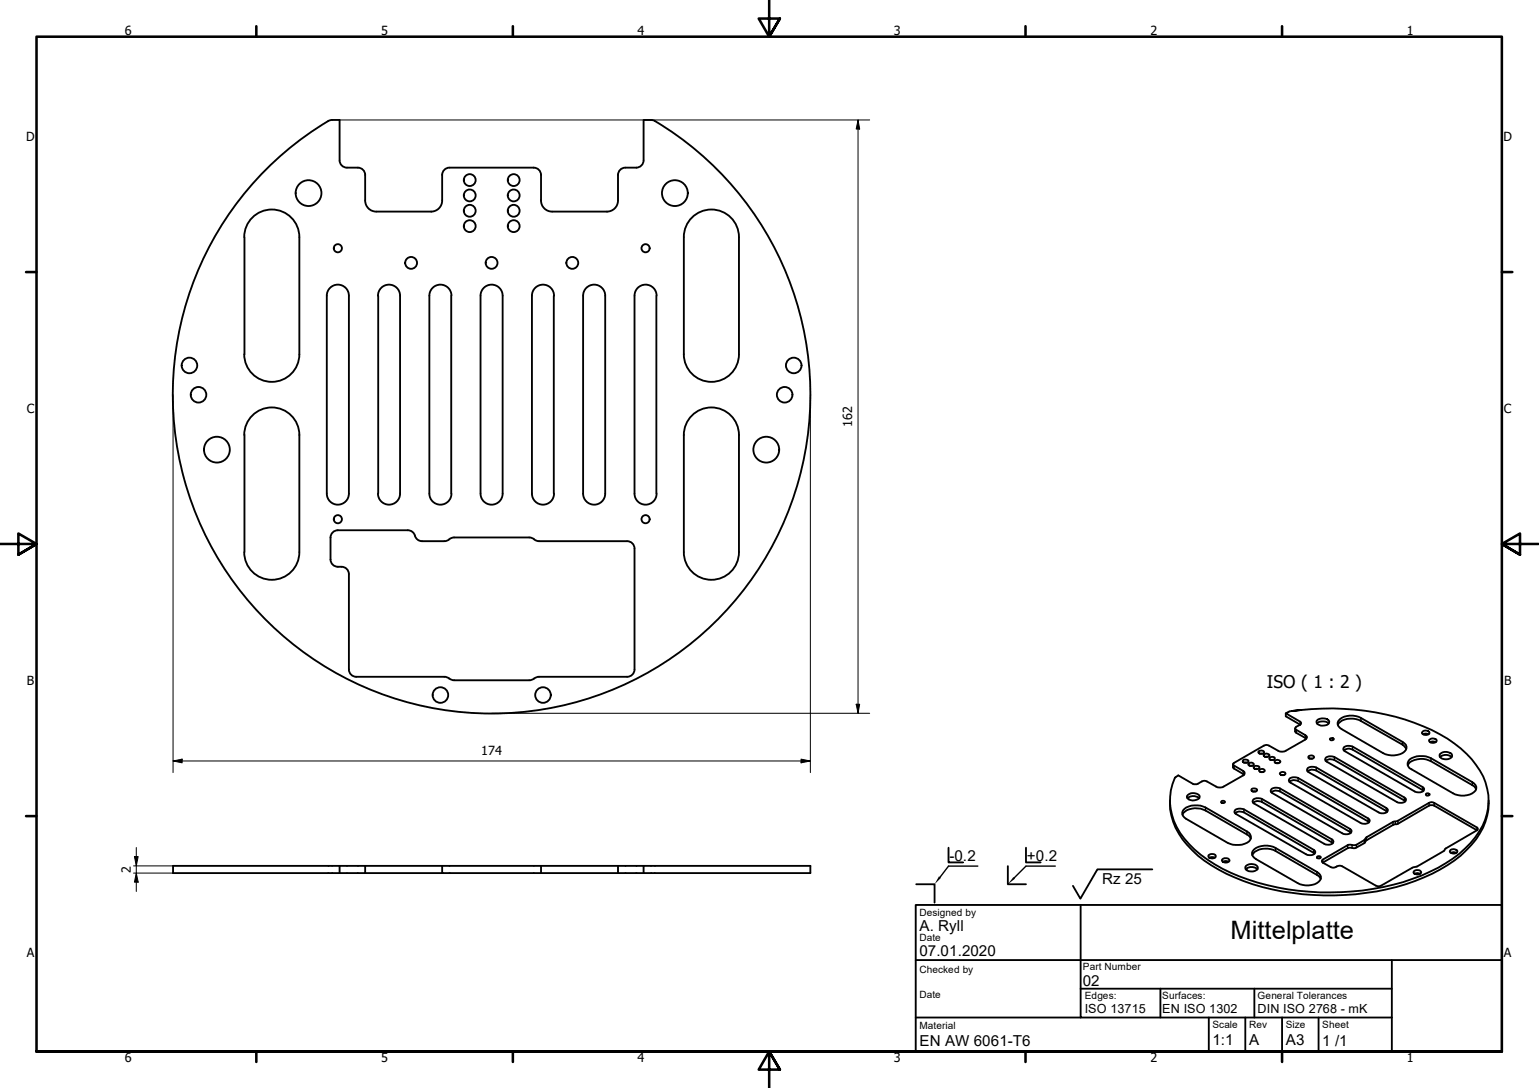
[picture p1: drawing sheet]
<svg xmlns="http://www.w3.org/2000/svg" width="420mm" height="297mm" viewBox="0 0 420 297" stroke-linecap="round" stroke-linejoin="round" font-family="sans-serif">
<!-- layer: Sichtbar (ISO) -->
<g fill="none" stroke="#000" stroke-width=".51">
<path d="M90.6 32.8h-.2a75.1 75.1 0 0 0-22.6 18.7 87 87 0 0 0 13.9 125.7 87 87 0 0 0 124.8-21 87 87 0 0 0-28.2-123.4h-.5M90.7 32.8h2v11a2 2 0 0 0 2 2h3M177.7 32.8h-2v11a2 2 0 0 1-2 2M97.7 45.8a2 2 0 0 1 2 2M99.7 47.7v7.1a3 3 0 0 0 3 3h15M120.7 47.8a2 2 0 0 1 2-2h23a2 2 0 0 1 2 2M120.7 47.7v7.1a3 3 0 0 1-3 3M147.7 47.7v7.1a3 3 0 0 0 3 3M168.7 47.7v7.1a3 3 0 0 1-3 3h-15M170.7 45.8a2 2 0 0 0-2 2M170.8 45.8h2.9M66.7 64.7a7.5 7.5 0 0 1 7.5-7.5 7.5 7.5 0 0 1 7.5 7.5"/>
<path d="M66.7 64.8v32M81.7 64.8v32M186.7 64.7a7.5 7.5 0 0 1 7.5-7.5 7.5 7.5 0 0 1 7.5 7.5M186.7 64.8v32M201.7 64.8v32M66.7 96.7a7.5 7.5 0 0 0 7.5 7.6 7.5 7.5 0 0 0 7.5-7.6M103.2 80.7a3 3 0 0 1 3-3 3 3 0 0 1 3 3v54M103.3 80.8v53.9M123.2 80.8v53.9M123.3 80.7a3 3 0 0 0-3.1-3 3 3 0 0 0-3 3v54M151.2 80.8v53.9M151.3 80.7a3 3 0 0 0-3.1-3 3 3 0 0 0-3 3v54"/>
<path d="M186.7 96.7a7.5 7.5 0 0 0 7.5 7.6 7.5 7.5 0 0 0 7.5-7.6M66.7 118.8a7.5 7.5 0 0 1 7.5-7.6 7.5 7.5 0 0 1 7.5 7.5v32.1a7.5 7.5 0 0 1-7.5 7.5 7.5 7.5 0 0 1-7.5-7.5M66.7 118.7v32M188.5 113.8a7.5 7.5 0 0 1 8.4-2.1 7.5 7.5 0 0 1 4.8 7.1v32a7.5 7.5 0 0 1-7.5 7.5 7.5 7.5 0 0 1-7.5-7.6v-31.9a7.5 7.5 0 0 1 1.8-5zM89.2 134.7v-54a3 3 0 0 1 3-3 3 3 0 0 1 3 3v54M89.2 134.8a3 3 0 0 0 3 3 3 3 0 0 0 3.1-3M103.2 134.8a3 3 0 0 0 3 3 3 3 0 0 0 3-3M117.2 134.8a3 3 0 0 0 3 3 3 3 0 0 0 3.1-3M131.2 134.8a3 3 0 0 0 3 3 3 3 0 0 0 3-3M131.2 134.7v-54a3 3 0 0 1 3-3 3 3 0 0 1 3 3v54M145.2 134.8a3 3 0 0 0 3 3 3 3 0 0 0 3.1-3M159.2 134.8a3 3 0 0 0 3 3 3 3 0 0 0 3-3"/>
<path d="M159.2 134.7v-54a3 3 0 0 1 3-3 3 3 0 0 1 3 3v54M173.2 134.7v-54a3 3 0 0 1 3-3 3 3 0 0 1 3.1 3l-.1 54M173.2 134.8a3 3 0 0 0 3 3 3 3 0 0 0 3.1-3M95.2 156.8v25.9M124 146.7h20.5l1.3 .5M124 146.7l-.7 .2-1.6 .8-6.5 .1-1.2-.5-1.1-1.8-1.1-.7h-19.6a2 2 0 0 0-2 2v6a2.23 2.23 0 0 0 3 1.9 2 2 0 0 1 2 2M145.8 147.3l1.4 .5h24M171.2 147.8a2 2 0 0 1 2 2M173.2 149.8v32.9M95.2 182.8a2 2 0 0 0 2 2M97.2 184.8h24.1l1.3 .5M122.7 185.2l1.3 .5"/>
<path d="M145.8 185.2l-1.3 .5h-20.5M171.2 184.8h-24l-1.4 .5M173.2 182.8a2 2 0 0 1-2 2M351 194.7v.9l4 2.3M352.2 194.2l-1.2 .5 4 2.3a.46 .46 0 0 1 .2 .4 .46 .46 0 0 1-.2 .5M353.6 198.9v.8l.3 .4 2.7 1.6M355.1 193.9l-2.9 .3a67.7 67.7 0 0 1 40.9 6.3 26.1 26.1 0 0 1 12.5 13.2 16.2 16.2 0 0 1-4.2 16.5 40.5 40.5 0 0 1-18.4 10.6 70.7 70.7 0 0 1-47.1-2.6 31 31 0 0 1-14.7-12.4 14.5 14.5 0 0 1-.2-13.7l.7-.4 4.2 2.4a2.86 2.86 0 0 0 2.5-.9h.8l3.2 1.7 .8 .1 .9-.3 5.3-3a.65 .65 0 0 0 .4-.6 .65 .65 0 0 0-.4-.6l-2.5-1.5-.2-.2v-.3l8.4-4.9 1-.2 3.2 1.8h1.3l5.8-3.3 .4-.5-.2-.5-2.7-1.7-.3-.3 .3-.5 1.1-.5M359.5 196.8a2.35 2.35 0 0 1 3.4 .2 1.67 1.67 0 0 1-2.3 1.1 1.12 1.12 0 0 1-1.1-1.3zM359.5 197.5a2.45 2.45 0 0 1 3.2 0M365.3 197.9a4.4 4.4 0 0 1 4.9-1.6l1.3 .5 11.4 6.5 1 1.2M365.8 196.4a5.4 5.4 0 0 1 5.7-.4l11.4 6.6a1.61 1.61 0 0 1 1.1 1.5 1.61 1.61 0 0 1-1.1 1.5 5.8 5.8 0 0 1-5.3 0l-11.3-6.5a1.53 1.53 0 0 1-.5-2.7zM388.4 199.7a1.05 1.05 0 0 1 1.1-.2 1.05 1.05 0 0 1 .7 .8l-.7 .3a.94 .94 0 0 1-1.3-.7z"/>
<path d="M319.4 218.6a17.5 17.5 0 0 0 6.1 13.5 45 45 0 0 0 21.8 10.7 69.7 69.7 0 0 0 43.7-4.2 28.9 28.9 0 0 0 13.9-12.6 15.9 15.9 0 0 0 1.5-7.4M324.2 217.9a2.52 2.52 0 0 1 3.2 0M324.3 217a2.15 2.15 0 0 1 3.2 .5 2.11 2.11 0 0 1-3.5 .2zM333.6 218.7a.6 .6 0 0 1 .9 .3l-.4 .3-.6-.1-.1-.3zM336.6 208.6l.1 1.1 3 1.8M339.4 207.5l1.1-.1 .4 .4a.86 .86 0 0 1-.8 .5 .86 .86 0 0 1-.8-.5zM339.7 208.2h.7M340.9 208.4a.76 .76 0 0 1 .8-.2 .76 .76 0 0 1 .6 .6l-.3 .2a.92 .92 0 0 1-1.3-.4zM341.2 209.1h.7M341.8 215.4l1-.1 .4 .3a.87 .87 0 0 1-.8 .5 .87 .87 0 0 1-.8-.5zM342 216.1h.8M342.1 219.2l1.1-.5 1.3 .2 19.4 11.3"/>
<path d="M342.2 218.2l.9-.3 1.4 .2 19.4 11.3a.85 .85 0 0 1-.1 .9 .85 .85 0 0 1-.8 .3l-1.5-.2-19.1-11-.5-.6zM342.4 209.2h1.1l.4 .3a.87 .87 0 0 1-.8 .5 .87 .87 0 0 1-.8-.5zM342.6 209.9h.8M343.7 205.1l.3-.1a.7 .7 0 0 1 1.1 .5l-.3 .2a.88 .88 0 0 1-1.3-.4zM343.9 205.8h.8M343.9 210.1a.76 .76 0 0 1 .8-.2 .76 .76 0 0 1 .5 .7l-.5 .2a.75 .75 0 0 1-1-.5zM344.2 210.8h.7M345.2 205.9a.79 .79 0 0 1 .8-.2 .79 .79 0 0 1 .5 .7l-.2 .2a.82 .82 0 0 1-1.3-.5zM345.4 206.6h.7M346.6 206.8l.4-.1a.81 .81 0 0 1 1 .4 .84 .84 0 0 1-.7 .4 .84 .84 0 0 1-.8-.5zM346.9 207.5h.8M347.1 216.3l1.1-.5 1.2 .3 19.4 11.2"/>
<path d="M347.2 215.4l.8-.3 1.4 .2 19.5 11.3a.73 .73 0 0 1-.5 1l-1.1 .2-.8-.3-19.2-11-.4-.6zM348.1 207.6a.82 .82 0 0 1 .9-.2 .82 .82 0 0 1 .5 .7l-.3 .2a.82 .82 0 0 1-1.2-.5zM348.4 208.3h.7M349.4 211.1l.4-.3a.7 .7 0 0 1 1.1 .6l-.3 .2a.92 .92 0 0 1-1.2-.5zM349.8 211.6h.7M352 213.5l1.1-.5 1.3 .2 19.4 11.3M352.1 212.5l.9-.3 1.4 .2 19.4 11.3a.73 .73 0 0 1-.5 1.1l-1 .1-.9-.3-19.1-10.9-.4-.6zM357 210.6l1.1-.5 1.2 .3 19.4 11.2M357.1 209.7l.8-.4 1.4 .2 19.5 11.3a.73 .73 0 0 1-.5 1.1l-1 .1-.9-.2-19.1-11-.5-.6zM357.3 206.4a.79 .79 0 0 1 .9-.2 .79 .79 0 0 1 .5 .7 .9 .9 0 0 1-1.5-.3zM357.6 207.1h.7M361.9 207.8l1.1-.6 1.3 .3 19.4 11.2"/>
<path d="M362 206.8a2.4 2.4 0 0 1 2.3-.1l19.4 11.3a.73 .73 0 0 1-.5 1.1l-1 .1-.9-.3-19.1-11-.4-.5zM363.2 201.6h.8l.2 .1-.3 .3a.59 .59 0 0 1-.9-.2zM366.9 204.9l1.1-.5 1.3 .2 19.3 11.3M367 203.9l.8-.3 1.5 .2 19.4 11.3a.73 .73 0 0 1-.5 1.1l-1 .1-1-.2-19-11-.5-.6zM384.3 209a4.1 4.1 0 0 1 4.2-1.8l2.2 .6 11.3 6.6 .5 .3 .5 .8M384.8 207.4a6 6 0 0 1 5.9-.4l11.3 6.5a1.61 1.61 0 0 1 1.1 1.6 1.61 1.61 0 0 1-1.1 1.5 5.7 5.7 0 0 1-5.3 0l-11.3-6.6a1.57 1.57 0 0 1-.6-2.6zM388.5 200.5l.8-.2 .7 .2M389.3 216.7l.6-.1 .4 .2-.2 .4h-.6zM390.1 202a1.3 1.3 0 0 1 2.1 .2 1.15 1.15 0 0 1-1.1 .6 1.15 1.15 0 0 1-1-.8zM390.4 202.6l.8-.2 .8 .2M393.1 205.9a2.21 2.21 0 0 1 3.3 .3 1.6 1.6 0 0 1-2.2 1 1.12 1.12 0 0 1-1.1-1.3zM393.1 206.7a2.45 2.45 0 0 1 3.2 0"/>
<path d="M47.2 236.4h52.5v2h-52.5zM92.7 236.4v2M99.7 236.4h21M99.7 238.4h21M120.7 236.4v2h27M120.7 236.4h27M147.7 236.4h21M147.7 238.4h21M147.7 236.4v2M168.7 236.4v2M168.7 236.4h52.5v2h-52.5M175.7 236.4v2"/>
<path d="M322.8 222.4a4.5 4.5 0 0 1 5.7-1.4l11.9 6.8 .5 .3 .6 .9M323.3 220.8a5.8 5.8 0 0 1 5.8-.3l11.3 6.5a1.75 1.75 0 0 1 1.1 1.9 1.75 1.75 0 0 1-1.7 1.5l-1.6 .3a5.1 5.1 0 0 1-3-.6l-11.4-6.5a1.58 1.58 0 0 1-.5-2.8zM329.9 233.5l.7-.3a.93 .93 0 0 1 1.3 .7 1.24 1.24 0 0 1-2-.2zM330.1 234.2l.8-.2 .8 .2M333.7 234.6a1.2 1.2 0 0 1 2 .5 1.3 1.3 0 0 1-2.1-.2zM333.8 235.3l.8-.2 .8 .2M337.2 222l1.1-.5 1.3 .3 19.3 11.2M337.2 221.1l.9-.3 1.5 .2 19.4 11.3a.85 .85 0 0 1-.1 .9 .85 .85 0 0 1-.9 .3l-1.4-.3-19.2-11-.4-.5zM340.1 237.3a2.25 2.25 0 0 1 3.2 0M340.2 236.4a2.07 2.07 0 0 1 3.2 .6 2.01 2.01 0 0 1-3.4 0zM341.9 233.5a4.5 4.5 0 0 1 5.7-1.5l11.9 6.9 .5 .3 .6 .8M342.4 231.9a5.6 5.6 0 0 1 5.8-.4l11.3 6.5a1.61 1.61 0 0 1 1.1 1.6 1.61 1.61 0 0 1-1.1 1.5 5.7 5.7 0 0 1-5.2 0l-11.4-6.5a1.53 1.53 0 0 1-.5-2.7z"/>
<path d="M359.5 233.9l.2-.1a.6 .6 0 0 1 .9 .3l-.6 .3-.3-.1zM386 237.9a1.2 1.2 0 0 1 2 .4 1.3 1.3 0 0 1-2.1-.2zM386.1 238.6l.9-.2 .7 .2M396 232.8l.9-.2 .7 .2M396 232l.8-.2a.75 .75 0 0 1 1 .9 1.37 1.37 0 0 1-2-.2zM403.2 226.7l-11.7-6.8-1-.1-8.9 5.1-1.3 .3-7.2 4.2-.6 .8-2.2 1.2-.3 .2h-2.1l-6.8 3.9M403.2 226.7l-8.5 4.9-.6 .8-7.3 4.2-1.2 .3-8.9 5-1.1-.1-9.1-5.3-.7-.2-1.4 .5h-.8l-2.5-1.3M403.2 226.7l.3-.4-.3-.4-11.7-6.7-1-.1-8.9 5-1.3 .3-7.2 4.2-.6 .7-2.2 1.3-2.4 .1-6.8 4a.46 .46 0 0 0-.2 .4 .46 .46 0 0 0 .2 .4"/>
<circle cx="84.2" cy="52.7" r="3.5"/>
<circle cx="128.2" cy="57.5" r="1.62"/>
<circle cx="128.2" cy="49.2" r="1.62"/>
<circle cx="128.2" cy="53.4" r="1.62"/>
<circle cx="140.2" cy="57.5" r="1.62"/>
<circle cx="140.2" cy="49.2" r="1.62"/>
<circle cx="140.2" cy="53.4" r="1.62"/>
<circle cx="184.2" cy="52.7" r="3.5"/>
<circle cx="92.2" cy="67.8" r="1.11"/>
<circle cx="112.2" cy="71.8" r="1.62"/>
<circle cx="128.2" cy="61.7" r="1.62"/>
<circle cx="134.2" cy="71.8" r="1.62"/>
<circle cx="140.2" cy="61.7" r="1.62"/>
<circle cx="156.2" cy="71.8" r="1.62"/>
<circle cx="176.2" cy="67.8" r="1.11"/>
<circle cx="51.7" cy="99.8" r="2.13"/>
<circle cx="216.7" cy="99.8" r="2.13"/>
<circle cx="54.2" cy="107.8" r="2.13"/>
<circle cx="214.2" cy="107.8" r="2.13"/>
<circle cx="59.2" cy="122.8" r="3.5"/>
<circle cx="209.2" cy="122.8" r="3.5"/>
<circle cx="92.2" cy="141.7" r="1.11"/>
<circle cx="176.2" cy="141.7" r="1.11"/>
<circle cx="120.2" cy="189.8" r="2.13"/>
<circle cx="148.2" cy="189.8" r="2.13"/>
</g>
<!-- layer: Sichtbar schmal (ISO) -->
<g fill="none" stroke="#000" stroke-width=".38">
<path d="M353.9 199.2v.9M355 197v.9M371.5 196v.8M336.9 209v.9M339.4 210.5v.8M344.5 218.1v.8M349.4 215.3v.8M354.4 212.4v.8M356.4 200.7v.8M359.3 209.5v.9M364.3 206.7v.8M369.3 203.8v.8"/>
<path d="M382.9 202.6v.7M383.4 217.7v.9M388.4 214.9v.8M390.1 219.2v.7M390.7 207v.8M391.5 219.2v.7M402 213.5v.9M329.1 220.5v.8M339.6 221v.8M340.4 227v.8M348.2 231.5v.8M358.6 232v.8"/>
<path d="M359.5 238v.9M361.1 234.7v.8M363.6 229.2v.8M367.9 230.7v.9M368.6 226.3v.8M369.1 230.7v.8M370.3 230.6v.8M372.5 229.3v.9M372.7 229v.8M373.1 228.6v.8M373.5 223.4v.9M378.5 220.6v.8"/>
<path d="M380.3 224.4v.8M380.9 224.3v.7M381.6 224.1v.8M403.2 225.9v.8"/>
</g>
<!-- layer: Schraffur (ISO) -->
<path d="M256.3 239.3l.6 .3-1.8 1.8zM276.7 239.4l.4 .5-2 1.5z" fill="#000"/>
<!-- layer: Rahmen (ISO) -->
<g fill="none" stroke="#000" stroke-width=".7">
<path d="M70 7.2v2.8M140 7.2v2.8M210 0v10l-2.9-4.9h5.8l-2.9 4.9 2.9-4.9M280 7.2v2.8M350 7.2v2.8M7.1 74.3h2.9M410 74.3h2.9M0 148.5h10l-5-2.8v5.7l5-2.9-5 2.9M420 148.5h-10l5-2.8v5.7l-5-2.9 5 2.9M7.1 222.8h2.9M410 222.8h2.9M10 287.1v-277.1h400v277.1h-400h400"/>
<path d="M70 287.1v2.8M140 287.1v2.8M212.9 292l-2.9-4.9 2.9 4.9h-5.8l2.9-4.9v9.9M280 287.1v2.8M350 287.1v2.8"/>
</g>
<!-- layer: Titel (ISO) -->
<g fill="none" stroke="#000" stroke-width=".51">
<path d="M259 231.4v4h4M275.1 236.5v4.9h5M280.1 231.4v4h4M314.6 237.3h-15l-4.6 8-2.1-3.4M250 247.1h160v40h-160zM250.1 241.4h5v5M295 247.1v30.7h85v-15.7M250 262.1h160M250 277.8h45M295 269.9h85M316.8 269.9v7.9M330 277.8v9.3"/>
<path d="M340 277.8v9.3M342.5 269.9v7.9M350 277.8v9.3M360 277.8v9.3M380 277.8v9.3"/>
</g>
<path d="M267 236.5h-8l-2.3 2.9M288.1 236.5h-8l-3.2 3.2" fill="none" stroke="#000" stroke-width=".38"/>
<g fill="none" stroke="#000" stroke-width=".27">
<path d="M92.7 32.8h144.7M234.3 32.8l.4 2.4h-1zM234.3 32.8v161.9M47.2 107.7v103.2M221.2 107.7v103.2M134.2 194.7h103.2M233.7 192.3h1l-.4 2.4zM47.2 207.8l2.5-.6v1.1zM47.2 207.8h174M218.7 207.2l2.5 .6-2.5 .5zM36.4 236.4h10.8M36.4 238.4h10.8"/>
<path d="M36.7 233.9h1l-.5 2.5zM37.2 238.4l.5 2.4h-1zM37.2 231.4v12"/>
</g>
<g fill="#000">
<path d="M234.3 32.8l.4 2.4h-1z" fill-rule="evenodd"/>
<path d="M233.7 192.3h1l-.4 2.4z" fill-rule="evenodd"/>
<path d="M47.2 207.8l2.5-.6v1.1z" fill-rule="evenodd"/>
<path d="M218.7 207.2l2.5 .6-2.5 .5z" fill-rule="evenodd"/>
<path d="M36.7 233.9h1l-.5 2.5z" fill-rule="evenodd"/>
<path d="M37.2 238.4l.5 2.4h-1z" fill-rule="evenodd"/>
</g>
<text font-size="6.9" x="335.9" y="256.3">Mittelplatte</text>
<text font-size="4.8" x="345.8" y="187.8">ISO ( 1 : 2 )</text>
<g font-size="4.1">
<text x="259.2" y="235.1">-0.2</text>
<text x="280.4" y="235.1">+0.2</text>
<text x="300.9" y="241.2">Rz 25</text>
<text x="251" y="254">A. Ryll</text>
<text x="251" y="261">07.01.2020</text>
<text x="295.7" y="269.2">02</text>
<text x="251" y="285.5">EN AW 6061-T6</text>
<text x="331" y="285.4">1:1</text>
<text x="341.1" y="285.4">A</text>
<text x="351" y="285.4">A3</text>
<text x="361" y="285.5">1 /1</text>
</g>
<g font-size="3.4">
<text x="34" y="9.6">6</text>
<text x="104.1" y="9.6">5</text>
<text x="174.1" y="9.6">4</text>
<text x="244" y="9.6">3</text>
<text x="314.1" y="9.6">2</text>
<text x="384" y="9.6">1</text>
<text x="7.2" y="38.4">D</text>
<text x="410.5" y="38.4">D</text>
<text x="7.3" y="112.6">C</text>
<text x="410.6" y="112.6">C</text>
<text x="232.7" y="116.6" transform="rotate(-90 232.7 116.6)">162</text>
<text x="7.4" y="186.9">B</text>
<text x="410.7" y="186.9">B</text>
<text x="131.4" y="206.2">174</text>
<text x="35.7" y="238.3" transform="rotate(-90 35.7 238.3)">2</text>
<text x="7.3" y="261.2">A</text>
<text x="410.6" y="261.2">A</text>
<text x="296.2" y="276.5">ISO 13715</text>
<text x="317.3" y="276.6">EN ISO 1302</text>
<text x="343.3" y="276.5">DIN ISO 2768 - mK</text>
<text x="34" y="289.9">6</text>
<text x="104.1" y="289.9">5</text>
<text x="174.1" y="289.9">4</text>
<text x="244" y="289.9">3</text>
<text x="314.1" y="289.9">2</text>
<text x="384" y="289.9">1</text>
</g>
<g font-size="2.7">
<text x="251" y="250">Designed by</text>
<text x="251" y="257">Date</text>
<text x="251" y="265.5">Checked by</text>
<text x="295.7" y="264.8">Part Number</text>
<text x="251" y="272.5">Date</text>
<text x="296.2" y="272.7">Edges:</text>
<text x="317.3" y="272.8">Surfaces:</text>
<text x="343.3" y="272.8">General Tolerances</text>
<text x="251" y="281">Material</text>
<text x="331" y="280.8">Scale</text>
<text x="341" y="280.8">Rev</text>
<text x="351" y="280.8">Size</text>
<text x="361" y="280.8">Sheet</text>
</g>
</svg>
